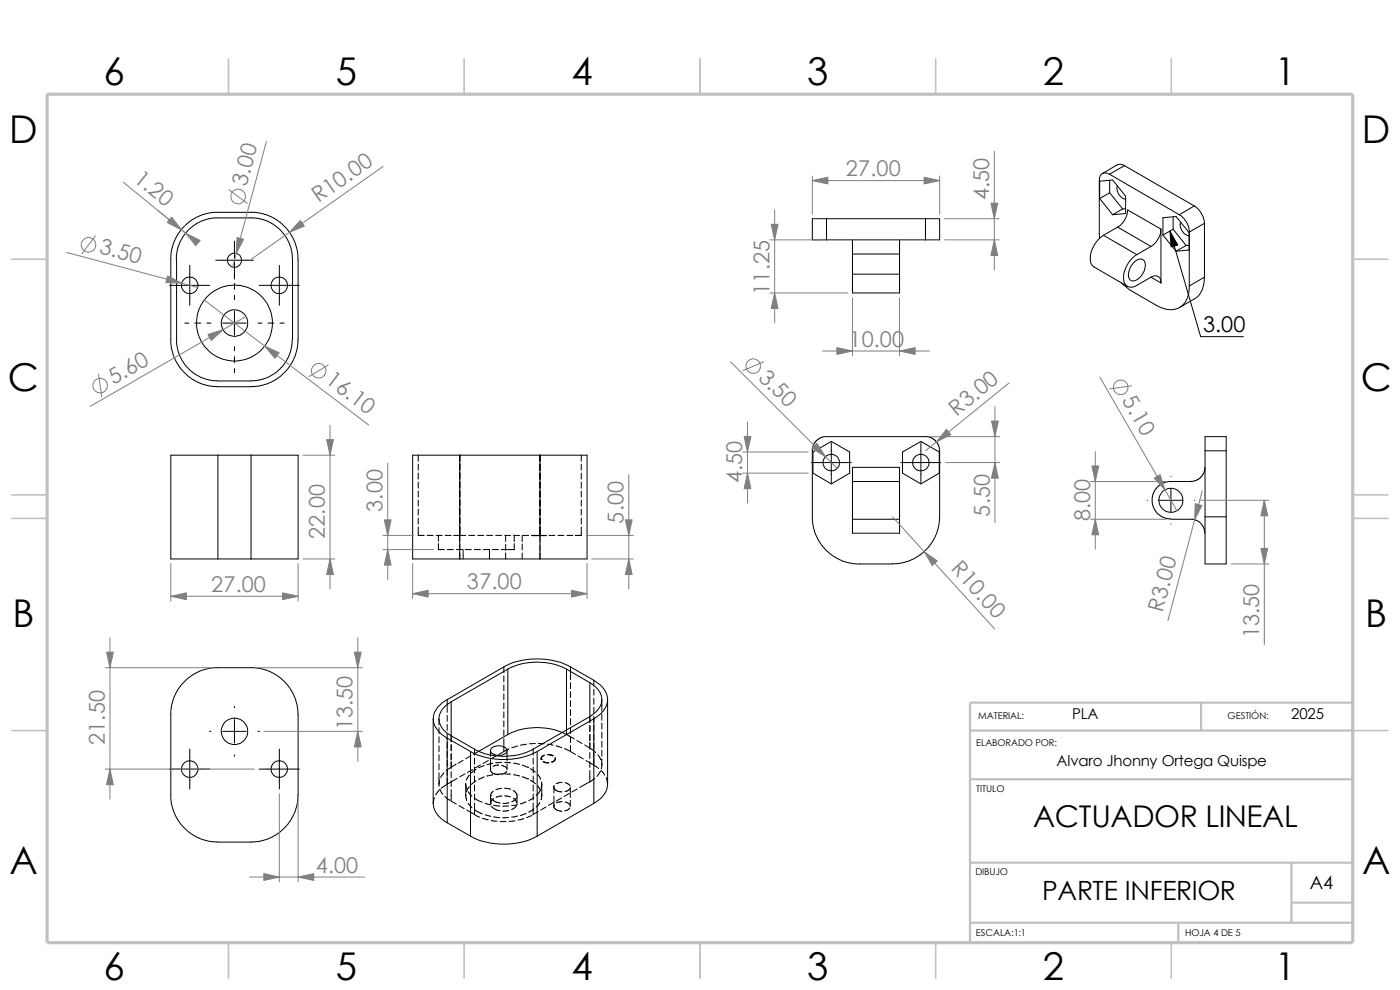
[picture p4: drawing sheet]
<svg xmlns="http://www.w3.org/2000/svg" width="297mm" height="210mm" viewBox="0 0 297 210" stroke-linecap="round" stroke-linejoin="round" font-family="sans-serif">
<g fill="none" stroke="#c0c0c0" stroke-width=".34">
<path d="M48.5 12.5v7.5M98.5 12.5v7.5M148.5 12.5v7.5M198.5 12.5v7.5M248.5 12.5v7.5M2.5 55h7.5M287 55h7.5M2.5 105h7.5M2.5 110h7.5M287 105h7.5M287 110h7.5M2.5 155h7.5"/>
<path d="M287 155h7.5M48.5 200v7.5M98.5 200v7.5M148.5 200v7.5M198.5 200v7.5M248.5 200v7.5"/>
</g>
<path d="M205.8 155h81.2M254.8 149.1v5.9M287 149.1h-81.2v50.9M205.8 165.3h81.2M205.8 183h81.2M205.8 195.7h81.2M250 195.7v4.3M274 191.5h13M274 183v12.7" fill="none" stroke="#c0c0c0" stroke-width=".47"/>
<path d="M10 20h277v180h-277z" fill="none" stroke="#c0c0c0" stroke-width=".68" stroke-linecap="butt"/>
<g fill="none" stroke="#000" stroke-width=".21">
<path d="M235.4 37a1.32 1.32 0 0 0-1.5-.2 1.32 1.32 0 0 0-.7 1.4l.1 12.3M235.4 37l14.8 8.6M235.4 38.2v2.7M237.1 39.4a2.33 2.33 0 0 0 1.7 2.8M238.5 35.1l-3.1 1.9M238.5 35.1l14.9 8.6M238.5 35.1a1.52 1.52 0 0 0-1.5-.1l-3.2 1.8M37.5 55v17.9l.1 .8 .4 1.4 .9 1.8 1 1.2 1.4 1.2 1.8 1 2.2 .5h8l1.6-.2 1.4-.3 1.3-.6 1.2-.9 1.7-1.9 1.1-2.3 .4-2.5M40.3 56.3v8.5M45.8 55.2h8M49.7 51.2v8M53.3 46.2h-7.8l-1.9 .4-1.6 .7-2 1.5-1.3 1.6-1 2.3-.3 2.3"/>
<path d="M53.3 45h-8l-2.2 .5-1.6 .7-1.5 .9-.9 .9-.8 .9-.9 1.4-.9 2.2-.3 2.5M53.3 46.2l2.5 .4 1 .3 1.5 .9 1.2 1 1 1.2 .8 1.4 .4 1.1 .4 2.5v17.1M53.3 45l1.5 .1 1.6 .4 1.6 .7 1.4 .9 1.7 1.8 1 1.4 .6 1.6 .4 1.5 .1 1.6v17.1l-.1 1.8-.6 2-1.4 2.3-1.7 1.7-1.4 1-1.6 .6-2.3 .5h-7.9l-1.6-.1-1.5-.4-1.6-.6-1.5-1-1.7-1.7-1.3-2.3-.5-1.3-.3-1.7v-17.9M59.3 56.3v8.5M175.3 46.4v4.5M175.3 50.9h21M175.3 46.4h21M175.3 46.4h-3v4.5h3M180.8 53.9h10M180.8 58.2h10M180.8 53.9v4.3M180.8 50.9v3"/>
<path d="M180.8 58.2v3.9h10v-3.9M190.8 53.9v4.3M190.8 50.9v3M196.3 46.4h3v4.5h-3M196.3 46.4v4.5M233.3 42.1v-3.7l2.8-.2 2.7 3.4v3.7l-2.7 .3M233.3 42.1l2.8 3.5M234.1 49.9l7.1 4.1M234.1 49.9a5.9 5.9 0 0 0-2.6 6l.6 .7 7.1 4.1M235.4 40.9l2.8 3.4M235.4 40.9l-2.1 1.2M237.1 48.2l-3 1.7"/>
<path d="M237.1 48.2l7.1 4.1M237.1 48.2a4.4 4.4 0 0 0 2.1-3.7l7.1 4.1M237.9 60l2 1.6 5.3 3.1a4.6 4.6 0 0 0 5.7 .1 5.3 5.3 0 0 0 1.4-4.1M238.2 44.3l-2.1 1.3M238.8 44.3h-.6M240.5 55.8a1.53 1.53 0 0 1 2.2-.6 3.3 3.3 0 0 1-2 4.4 1.18 1.18 0 0 1-1.3-1.7 3.7 3.7 0 0 1 1.1-2.1zM241.2 54a5.8 5.8 0 0 0-2.7 6 1.72 1.72 0 0 0 2.7 .5l3-1.7M244.2 58.8l2.1 1.2M244.2 52.3l-3 1.7M244.2 58.8a1.29 1.29 0 0 1 1.5-.1 1.29 1.29 0 0 1 .6 1.3M246.3 48.6v11.4M246.3 48.6a4.6 4.6 0 0 1-2.1 3.7"/>
<path d="M246.7 49.9l2.8 3.4M246.7 49.9v-3.7l2.8-.3 2.8 3.5v3.6l-2.8 .3M248.2 49l6.5 22.4h9.1M248.9 48.6l2.7 3.5M248.9 46v2.6M248.9 48.6l-2.2 1.3M250.2 45.6a4.4 4.4 0 0 1 2.1 3.6M250.5 47.2a2.33 2.33 0 0 0 1.8 2.8M251.6 52.1l-2.1 1.2M252.3 52l-.7 .1M252.3 49.2v11.5M253.4 43.7a4.8 4.8 0 0 1 2.1 3.7"/>
<path d="M253.4 43.7l-3.2 1.9M255.5 47.4l-3.2 1.8M255.5 58.8l-3.2 1.9M255.5 47.4v11.4M255.5 58.8a5 5 0 0 1-2.1 4.6l-3.2 1.8M36 60.5h8.5M39.2 68.5h.8M41.3 68.5h1.3M43.9 68.5h.8M47.2 68.5h5M49.7 60.1v1.3M49.7 62.7v.8"/>
<path d="M49.7 66v5M49.7 73.5v.9M49.7 75.6v1.3M49.7 78.2v.9M54.7 68.5h.9M55 60.5h8.5M56.9 68.5h1.2M59.4 68.5h.9M46.2 96.6h-10v22h10M46.2 96.6v22M46.2 96.6h7.1M53.3 96.6h9.9v22h-9.9"/>
<path d="M53.3 96.6v22M88.7 96.6v1.2M88.7 98.5v1.2M97.5 96.6h-10v22h10M97.5 96.6h17.1M97.5 96.6v22M114.6 96.6v22M114.6 96.6h9.9v22h-9.9M123.3 96.6v1.2M123.3 98.5v1.2M172.1 98.1h8.5M172.5 95.9l3.9-2.3 3.9 2.3v4.5l-3.9 2.3-3.9-2.3z"/>
<path d="M173.1 93.6l.8-.6 .9-.4h21.5l1 .2 1 .5 .8 1 .2 1.3v14.9l-.3 1.7-.4 1.3-.9 1.7-.8 1-1.4 1.3-2.3 1.4-2 .6-1.8 .1-7 .1-2-.2-1.3-.4-1.5-.6-2-1.4-1.1-1.2-1.2-2-.7-1.7-.3-1.7v-14.9l.2-1zM176.4 93.9v8.5M191.1 98.1h8.5M191.5 95.9l3.9-2.3 3.9 2.3v4.5l-3.9 2.3-3.9-2.3zM195.4 93.9v8.5M255.7 95.6v14M255.7 95.6h4.4M255.7 99.1l-.2 1-.4 .7-.5 .6-.7 .5-1.3 .3h-5l-1.6 .7-1 1.1-.4 1-.2 1.1 .2 1.1 .4 1 1.3 1.3 1 .4 1.1 .2M260.1 95.6v14M260.1 95.6v-3h-4.4v3M46.2 118.6h7.1M88.7 111.8v1.8h1.3"/>
<path d="M88.7 100.4v1.2M88.7 102.3v1.2M88.7 104.2v1.3M88.7 106.1v1.3M88.7 108v1.3M88.7 109.9v1.3M90.6 113.6h1.3M92.5 113.6h1.3M93 115.3v1.3h1.3M93 113.6v1.3M94.4 113.6h1.3M94.9 116.6h1.3"/>
<path d="M96.3 113.6h2.5M96.8 116.6h1.3M97.5 118.6h17.1M98.3 116.6v2M98.7 116.6h1.3M99.4 113.6h1.3M100.6 116.6h1.3M101.3 113.6h1.3M102.5 116.6h1.3M103.3 113.6h1.2M103.8 116.6v2M104.4 116.6h1.3"/>
<path d="M105.2 113.6h1.2M106.3 116.6h1.3M107.1 113.6h1.2M107.3 113.6v1.3M107.3 115.5v1.3M107.3 117.3v1.3M109 113.6h1.2M109.1 115.3v1.3h-1.3M109.1 113.6v1.3M110.8 113.6v1.3M110.8 115.4v1.3M110.8 117.3v1.3"/>
<path d="M110.9 113.6h1.2M112.8 113.6h3.1M112.9 113.6h.1M115.9 113.6h.1M116.5 113.6h1.2M118.4 113.6h1.2M120.3 113.6h1.2M123.3 100.4v1.2M123.3 102.3v1.2M123.3 104.2v1.3M123.3 106.1v1.3M123.3 108v1.3"/>
<path d="M123.3 109.9v1.3M123.3 111.8v1.8h-1.3M180.8 110.2h10M180.8 102.2h10M180.8 102.2v8M180.8 102.2v-3.1h10v3.1M180.8 110.2v2.9h10v-2.9M190.8 102.2v8M243.4 106.1h.1M245.9 106.1h5M248.4 110.2h4.7l.6 .1 .8 .4 .5 .6 .4 .7 .2 1.1M248.4 101.1h.1"/>
<path d="M248.4 103.6v5M248.4 111.1v.1M253.4 106.1h.1M255.7 109.6h4.4M260.1 109.6v10h-4.4v-10M40.3 158.9v8.5M44.4 155.2h.3M47.2 155.2h5M49.7 149.9v.3M49.7 152.7v4.9M53.3 141.6h-8l-2.2 .5-1.6 .7-1.5 .9-.9 1-.8 .8-.9 1.4-.9 2.2-.3 2.5M53.3 141.6l1.5 .1 1.6 .4 1.6 .7 1.4 .9 1.7 1.8 1 1.4 .6 1.6 .4 1.5 .1 1.6v17.1l-.1 1.8-.6 2-1.4 2.3-1.7 1.7-1.4 1-1.6 .6-2.3 .5h-7.9l-1.6-.1-1.5-.4-1.6-.6-1.5-1-1.7-1.7-1.3-2.3-.5-1.3-.3-1.7v-17.9"/>
<path d="M54.7 155.2h.3M59.3 158.9v8.5M91.9 152.5v17.9M93.1 152.5v1.3M93.1 154.4v1.3M93.1 156.3v1.3M93.1 158.2v1.3M94.9 148.4a4.7 4.7 0 0 0-2.9 4.8 5.4 5.4 0 0 0 2.9 3.4l4.9 2.8M94.9 148.4v1.3M94.9 149.9v1.2M94.9 151.8v1.2M94.9 153.7v1.2"/>
<path d="M94.9 155.6v18.9M95.7 148.9v8.5M95.7 158v1.3M95.7 159.9v1.3M95.7 148.9a4.1 4.1 0 0 0-2.5 4.4 4.7 4.7 0 0 0 2.5 2.8l5 2.8M99.8 159.4a15.6 15.6 0 0 0 14.2 0M99.8 159.4v18M100.7 158.9v1.3M100.7 158.9a13.4 13.4 0 0 0 12.4 0M104.1 159.2v1.3M104.4 158.6a2.38 2.38 0 0 1 3.1 .4 1.05 1.05 0 0 1-1.1 1.2 2.08 2.08 0 0 1-2.3-.9zM106.9 159.4l-1.1 .7"/>
<path d="M106.9 141.5v1.2M106.9 143.4v1.3M106.9 145.3v1.3M106.9 147.2v1.3M106.9 149.1v1.3M106.9 151v1.3M106.9 152.9v1.3M106.9 154.8v1.3M106.9 156.7v1.3M106.9 158.2v1.2M106.9 141.5l-12 6.9M106.9 141.5a15.6 15.6 0 0 1 14.1 0"/>
<path d="M107.6 159.2v2.2M107.7 141.9a13.8 13.8 0 0 1 12.5 0M107.7 155.8l-7.2 4.2M107.7 141.9l-12 7M107.7 141.9v13.9M108 158.8l-1.1 .6M109.8 158.2l-1.2 .4M111.7 157.9l-1.3 .2M113.1 158.9v1.3M113.6 157.7l-1.3 .1M114 159.4v18M114.2 157.7l1.3 .1"/>
<path d="M116.1 157.9l1.2 .2M118 158.2l1.2 .4M119.8 158.8l1.1 .5M120.1 155.8l1.7 1M120.2 141.9v13.9a13.8 13.8 0 0 0-12.5 0M120.2 141.9l4.9 2.9M121 141.5v1.2M121 142.9v1.3M121 144.8v1.3M121 146.7v1.3M121 148.6v1.3M121 150.5v1.3"/>
<path d="M121 152.4v1.3M121 154.3v1.3M121 156.3v1.2M121 158.2v1.2l1.1 .7M121 141.5l5 2.8M122.4 157.1l1.1 .6M124 158l1.1 .7M125.1 144.8v8.5M125.1 153.9v1.3M125.1 155.8v1.3M125.1 157.4v1.6M125.1 159.6v1.3"/>
<path d="M125.1 144.8a4.1 4.1 0 0 1 2.5 4.4 5.1 5.1 0 0 1-2.5 2.8l-12 6.9M125.4 158.8l1 .8M126 144.3a4.8 4.8 0 0 1 2.9 4.5 5.1 5.1 0 0 1-2.9 3.7l-12 6.9M126 144.3v1.3M126 146.2v1.3M126 148.1v1.3M126 150v1.3M126 151.9v18.5M127.7 148.4v2.5M127.7 151.5v1.3M127.7 153.4v1.3M127.7 155.3v1.3"/>
<path d="M127.7 157.2v1.3M127.7 159.1v1.3M128.9 148.4v18a5.1 5.1 0 0 1-2.9 4M36 163.2h8.5M49.7 160.1v.3M55 163.2h8.5M91.9 170.4a5 5 0 0 0 3 4.1M92.1 169.2l-.2 1.2M93.1 160.1v1.3M93.1 162v1.3M93.1 163.9v2.9M93.2 167.6l-.8 1"/>
<path d="M93.2 165.5l-.1 .7M93.3 167.4l.6 1.1M93.6 167.2h.1M94.2 163.9l-.7 1M94.4 169l.9 .7M94.7 166.5l-1 .7M94.9 174.5l4.9 2.9M95.3 169.7h.1M95.7 161.5v1.6M95.7 163.7v1.3M95.7 165.6v1.3M95.7 167.5v2.5l1.1 .6"/>
<path d="M96.8 162.1l-2.1 1.4M97 165.1l-2.2 1.3M97.4 170.9l1.1 .6M98.3 161.3l-1.1 .6M98.6 164.2l-1.1 .6M98.8 166.2v2.6M98.8 166.3l.2 1.1M98.8 168.8l.2 1M99 171.8l1.7 1M99.3 167.9l.8 1M99.3 170.4l.8 1M99.5 164.4l-.6 1.1"/>
<path d="M99.5 166.9l-.6 1.1M99.8 177.4a15.6 15.6 0 0 0 14.2 0M99.9 160.3l-1.1 .7M100.3 163.2l-1.1 .7M100.6 169.3l1.7 .9M100.6 171.7l1.7 .9M100.7 160.8v1.3M100.7 162.7v1.3M100.7 164.6v1.3M100.7 166.5v1.3M100.7 168.4v1.3M100.7 170.3v2.5"/>
<path d="M100.7 172.8l1.1 .6M101 163.2l-1.1 .8M101 165.7l-1.1 .7M101.9 162.3l-1.1 .6M102.4 173.6l1.2 .3M102.7 162.4l-1.2 .5M102.7 164.8l-1.2 .5M102.9 170.4l1.2 .3M102.9 172.8l1.2 .4M103.6 161.3l-1.1 .7M104.1 168.8h.1M104.1 170.4h.1"/>
<path d="M104.1 161.1v2.4l.5 .5 .6 .3M104.1 168.8v1.6M104.1 163v.2M104.2 174l1.3 .2M104.3 169.4a2.51 2.51 0 0 0 1.8 .9M104.3 171a2.53 2.53 0 0 0 1.7 1M104.5 161.9l-1.2 .3M104.5 164.3l-1.2 .3M104.6 167.8l-.4 .5-.1 .5M104.7 169.4l-.5 .5-.1 .5M104.8 170.8l1.2 .2M104.8 173.3l1.2 .1"/>
<path d="M105.2 164.3h.5M105.2 160.4l-1.1 .6M105.8 162.3l-1.2 .3M106.1 174.3h1.3M106.4 161.7l-1.2 .1M106.4 164.2l-1.2 .1M106.4 167.2l-1.2 .3M106.4 162.3l.8 .4 .3 .3M106.5 168.9l-1.3 .2M106.6 173.4h1.3M107.1 161.7l1.2 .1M107.1 164.2h1.2"/>
<path d="M107.1 167.2l1.2 .2M107.1 168.8l1.2 .2M107.4 163.6l-.3 .4-.7 .3M107.6 162.1v1.2M107.9 171h-1.3M107.9 170.3l-1.2 .1M107.9 171.9l-1.2 .1M108.9 167.7l.5 .4 .2 .6M108.9 169.3l.6 .6 .1 .4M109 161.9l1.2 .2M109 164.3l1.2 .3M109.3 174.1l-1.3 .1"/>
<path d="M109.5 169.3l-.2 .4-.7 .4M109.5 170.9l-.2 .4-.8 .4M109.6 168.7h.1M109.7 168.8v1.6M109.8 170.7l-1.3 .2M109.8 173.1l-1.3 .2M110.8 162.3l1.2 .5M110.8 164.8l1.2 .4M111.1 173.7l-1.2 .2M111.6 170.1l-1.2 .4M111.6 172.6l-1.2 .4M112 162.8h.1"/>
<path d="M112 165.2h.1M112.5 163.1l1.1 .7M112.5 165.5l1.1 .7M112.9 172.9l-1.2 .5M113.1 160.8v1.3M113.1 162.7v1.3M113.1 164.6v1.3M113.1 166.5v1.3M113.1 168.4v1.3M113.1 170.3v2.5l1.1-.7M113.2 169.2l-1 .6M113.2 171.6l-1 .7"/>
<path d="M114 164.3l.7 1M114 166.7l.7 1.1M114.5 167.8l-.8 .9M114.5 170.2l-.8 1M114.8 161.1h.1M114.9 160.7l-.1 .4M114.9 165.9v3.1l-.1 .6M114.9 168.4v.3M114.9 166.6l-.1 .6M115.2 160.4l-.4 .5M115.2 160.4l-.3 .2M115.2 161.5l.8 .3"/>
<path d="M115.2 161.6l.8 .2M115.4 160.2l-.2 .2M115.5 160.2l-.3 .2M115.8 171.2l-1.1 .6M116 161.8h.4M116.1 160.1l1.2 .2-.2-.1M116.1 160.1h.6M117.1 161.6h.1M117.5 170.2l-1.1 .7M117.5 167.2a1.77 1.77 0 0 0 1.7 .8M117.5 168.9v2.4a1.9 1.9 0 0 0 1.7 .8M117.6 166.6l-.1 1.6"/>
<path d="M117.6 170.7l-.1 .2M117.8 161.1l-.7 .6M117.8 160.7v.2M117.8 161l-.5 .6M117.8 160.8v.2M119.1 169.3l-1.1 .6M119.3 166l-1.3 .2M119.3 170.1l-1.3 .2M119.9 166l1 .6M119.9 170.1l.6 .2 .4 .5M120.8 168.3l-1.1 .7M120.9 171.4l-.4 .4-.7 .2"/>
<path d="M120.9 166.6v.1M120.9 167.3l-.6 .5-.5 .1M121 167v2.2M121 169.8v1.3M122.4 167.4l-1.1 .6M122.6 160.4l1.1 .6M124.3 161.3l2.7 1.7M125.1 165.9l-2.1 1.1M125.1 161.5v1.3M125.1 163.4v2.5M126 170.4l-12 7M126.2 165.1l-1.1 .8"/>
<path d="M126.8 160.1l.7 1.1M127.3 163.6l-.7 1.1M127.5 161.2h.1M127.5 163.4l.8 1M127.6 161.8l.1 .3M127.7 161l-.1 2.1M128.6 165l.3 1"/>
<circle cx="49.7" cy="55.2" r="1.49"/>
<circle cx="40.2" cy="60.5" r="1.74"/>
<circle cx="49.8" cy="68.5" r="2.8"/>
<circle cx="49.8" cy="68.5" r="8"/>
<circle cx="59.2" cy="60.5" r="1.74"/>
<circle cx="176.4" cy="98.2" r="1.74"/>
<circle cx="195.3" cy="98.1" r="1.76"/>
<circle cx="248.4" cy="106.1" r="2.54"/>
<circle cx="49.8" cy="155.2" r="2.8"/>
<circle cx="40.2" cy="163.2" r="1.74"/>
<circle cx="59.2" cy="163.2" r="1.74"/>
</g>
<g fill="none" stroke="#808080" stroke-width=".21">
<path d="M26.2 38.7l13.2 10.8-5.8-4.8M56.5 30l-7.1 26.6M81.3 35.3l-28 19.7M172.3 37.3v8.1M172.3 38.3h27M199.3 37.3v8.1M210.9 32.1v25.1M14.1 53.6l27.9 7.4M20.2 50l-2.8 3.8M39.1 47.9h.1M40 48.7h.1M48.6 40.3l3.9 2.8"/>
<path d="M163.3 50.9h11.1M164.3 44.5v24M200.4 50.9h11.6M200.4 46.4h11.6M20.9 79.4l.7 4.8M43.3 63.7l34.9 26.5M52.2 67.1l-33.1 19.1M69.6 77.4l-4.1 2.5M155 76.8l22.6 22.6M162 76.8l-4.4 1.8M163.3 62.1h16.6M174.5 74.5h22.7"/>
<path d="M180.8 63.2v12.2M190.8 63.2v12.2M64.3 96.6h6.7M70 90.2v34.7M82.3 98.3v24.6M157.6 95.9h13.8M158.6 89.5v17.2M197.4 92.6h14.7M200.6 98.1h11.5M211.1 86.3v24.6M214.1 81.2l-17.8 14.4M232.4 95.8v20.7"/>
<path d="M233.3 80l16.4 28.3M240.1 81.8l-4.7 .7M36.2 119.5v8M63.2 119.5v8M64.3 118.6h6.7M81.2 113.6h6.6M81.2 116.6h10.8M87.5 119.5v7.5M124.3 113.6h10.1M124.5 119.5v7.5M125.5 118.6h8.9M133.4 100.7v24.2"/>
<path d="M157.6 100.4h13.8M189.4 109.6l21.6 23.8M231.4 102.2h16M231.4 110.2h16M254.5 106.1h14.7M255.1 104.1l-7.3 27.6M261.2 119.6h8M268.2 106.1v30.6M23.3 135.3v34.2M36.2 126.5h27M75.9 135.3v26.2M87.5 125.9h37"/>
<path d="M22.3 141.6h23M54.2 141.6h22.7M56 155.2h20.9M22.3 163.2h31.7M59.3 168.4v18.7M63.2 169.7v17.4M52.9 186.1h24.4"/>
<circle cx="18.8" cy="51.9" r="1.56"/>
<circle cx="50.5" cy="41.7" r="1.56"/>
<circle cx="67.6" cy="78.6" r="1.56"/>
<circle cx="159.8" cy="77.7" r="1.57"/>
<circle cx="21.3" cy="81.8" r="1.56"/>
<circle cx="237.8" cy="82.2" r="1.56"/>
</g>
<g fill="#808080" stroke="#808080" stroke-width=".21">
<path d="M36.2 126.5l3.3-.7v1.4z"/>
<path d="M59.9 125.8l3.3 .7-3.3 .7z"/>
<path d="M69.3 93.3h1.4l-.7 3.3z"/>
<path d="M70 118.6l.7 3.3h-1.4z"/>
<path d="M121.2 125.2l3.3 .7-3.3 .8z"/>
<path d="M87.5 125.9l3.3-.7v1.5z"/>
<path d="M132.7 110.3h1.4l-.7 3.3z"/>
<path d="M133.4 118.6l.7 3.3h-1.4z"/>
<path d="M82.3 116.6l.7 3.3h-1.5z"/>
<path d="M81.5 110.3h1.5l-.7 3.3z"/>
<path d="M75.2 138.3h1.4l-.7 3.3z"/>
<path d="M75.9 155.2l.7 3.3h-1.4z"/>
<path d="M22.6 138.3h1.4l-.7 3.3z"/>
<path d="M23.3 163.2l.7 3.3h-1.4z"/>
<path d="M56 185.3l3.3 .8-3.3 .7z"/>
<path d="M63.2 186.1l3.3-.8v1.5z"/>
<path d="M63.7 46.8l.9 1.2-3.2 1.3z"/>
<path d="M36.4 46.1l2.1 2.6-3-1.5z"/>
<path d="M39.4 49.5l3.1 1.5-1 1.1z"/>
<path d="M35.6 58.5l3 1.6-3.4-.2z"/>
<path d="M50.3 50.4l1.4 .4-1.6 3z"/>
<path d="M56.1 73.4l3.1 1.4-.9 1.2z"/>
<path d="M44.1 71l3.2-1.1-2.5 2.3z"/>
<path d="M231.6 98.8h1.5l-.7 3.4z"/>
<path d="M232.4 110.2l.7 3.3h-1.5z"/>
<path d="M253.6 106.8l1.4 .4-1.6 3z"/>
<path d="M268.2 106.1l.7 3.3h-1.4z"/>
<path d="M267.5 116.3h1.4l-.7 3.3z"/>
<path d="M244.9 101.4l1.2-.7 1 3.2z"/>
<path d="M196.1 117.1l2.7 1.9-1 1z"/>
<path d="M200.8 91.1l.9 1.1-3 1.5z"/>
<path d="M172.3 95.1l1-1 1.8 2.8z"/>
<path d="M157.9 92.6h1.4l-.7 3.3z"/>
<path d="M158.6 100.4l.7 3.3h-1.4z"/>
<path d="M210.4 89.3h1.4l-.7 3.3z"/>
<path d="M211.1 98.1l.7 3.3h-1.4z"/>
<path d="M172.3 38.3l3.3-.7v1.4z"/>
<path d="M196 37.6l3.3 .7-3.3 .7z"/>
<path d="M164.3 62.1l.8 3.3h-1.5z"/>
<path d="M163.6 47.6h1.5l-.8 3.3z"/>
<path d="M210.2 43.1h1.5l-.8 3.3z"/>
<path d="M210.9 50.9l.8 3.3h-1.5z"/>
<path d="M177.5 73.7l3.3 .8-3.3 .7z"/>
<path d="M190.8 74.5l3.3-.8v1.5z"/>
</g>
<path d="M248.2 49l1.7 3-1.4 .4z" fill="#000" stroke="#000" stroke-width=".21"/>
<g font-size="8.1">
<text x="22" y="17.9">6</text>
<text x="71.2" y="17.9">5</text>
<text x="121.2" y="17.9">4</text>
<text x="171.2" y="17.9">3</text>
<text x="221.2" y="17.9">2</text>
<text x="270.5" y="17.9">1</text>
<text x="1.9" y="30.4">D</text>
<text x="288.9" y="30.4">D</text>
<text x="1.7" y="83">C</text>
<text x="288.7" y="83">C</text>
<text x="2.7" y="133">B</text>
<text x="289.7" y="133">B</text>
<text x="2" y="185.5">A</text>
<text x="289" y="185.5">A</text>
<text x="22" y="207.9">6</text>
<text x="71.2" y="207.9">5</text>
<text x="121.2" y="207.9">4</text>
<text x="171.2" y="207.9">3</text>
<text x="221.2" y="207.9">2</text>
<text x="270.5" y="207.9">1</text>
</g>
<text font-size="6.3" x="219.2" y="175.3">ACTUADOR LINEAL</text>
<text font-size="5.6" x="221.1" y="190.9">PARTE INFERIOR</text>
<g font-size="4.6" fill="#808080">
<text x="28.2" y="38.3" transform="rotate(39 28.2 38.3)">1.20</text>
<text x="52.3" y="39.6" transform="rotate(-75 52.3 39.6)">3.00</text>
<text x="179.5" y="37.4">27.00</text>
<text x="67.6" y="43.1" transform="rotate(-35 67.6 43.1)">R10.00</text>
<text x="209.8" y="42.5" transform="rotate(-90 209.8 42.5)">4.50</text>
<text x="20.9" y="53.7" transform="rotate(15 20.9 53.7)">3.50</text>
<text x="163.2" y="62.5" transform="rotate(-90 163.2 62.5)">11.25</text>
<text x="180.2" y="73.5">10.00</text>
<text x="24" y="81.6" transform="rotate(-29 24 81.6)">5.60</text>
<text x="68.9" y="81.1" transform="rotate(37 68.9 81.1)">16.10</text>
<text x="160.7" y="80.3" transform="rotate(45 160.7 80.3)">3.50</text>
<text x="202.9" y="88.4" transform="rotate(-39 202.9 88.4)">R3.0</text>
<text x="238" y="84.9" transform="rotate(60 238 84.9)">5.10</text>
<text x="157.5" y="102.5" transform="rotate(-90 157.5 102.5)">4.50</text>
<text x="81.2" y="108.6" transform="rotate(-90 81.2 108.6)">3.00</text>
<text x="132.3" y="111.1" transform="rotate(-90 132.3 111.1)">5.00</text>
<text x="210" y="109.6" transform="rotate(-90 210 109.6)">5.50</text>
<text x="231.3" y="110.6" transform="rotate(-90 231.3 110.6)">8.00</text>
<text x="68.9" y="114.3" transform="rotate(-90 68.9 114.3)">22.00</text>
<text x="44.8" y="125.6">27.00</text>
<text x="99.1" y="125">37.00</text>
<text x="201.6" y="120.8" transform="rotate(48 201.6 120.8)">R10.00</text>
<text x="246.6" y="130" transform="rotate(-75 246.6 130)">R3.00</text>
<text x="267.1" y="135.4" transform="rotate(-90 267.1 135.4)">13.50</text>
<text x="74.8" y="155" transform="rotate(-90 74.8 155)">13.50</text>
<text x="22.2" y="158.1" transform="rotate(-90 22.2 158.1)">21.50</text>
<text x="67" y="185.1">4.00</text>
</g>
<text font-size="4.6" x="255.2" y="70.4">3.00</text>
<text font-size="3.9" x="277.9" y="188.5">A4</text>
<g font-size="3.2">
<text x="227.5" y="152.5">PLA</text>
<text x="273.9" y="152.5">2025</text>
<text x="224.2" y="162.5">Alvaro Jhonny Ortega Quispe</text>
</g>
<g font-size="2">
<text x="207.5" y="152.5">MATERIAL:</text>
<text x="260.4" y="152.5">GESTIÓN:</text>
<text x="207.1" y="158.3">ELABORADO POR:</text>
<text x="207.1" y="168.1">TITULO</text>
<text x="206.9" y="185.5">DIBUJO</text>
<text x="207.1" y="198.6">ESCALA:1:1</text>
<text x="251.5" y="198.6">HOJA 4 DE 5</text>
</g>
</svg>
